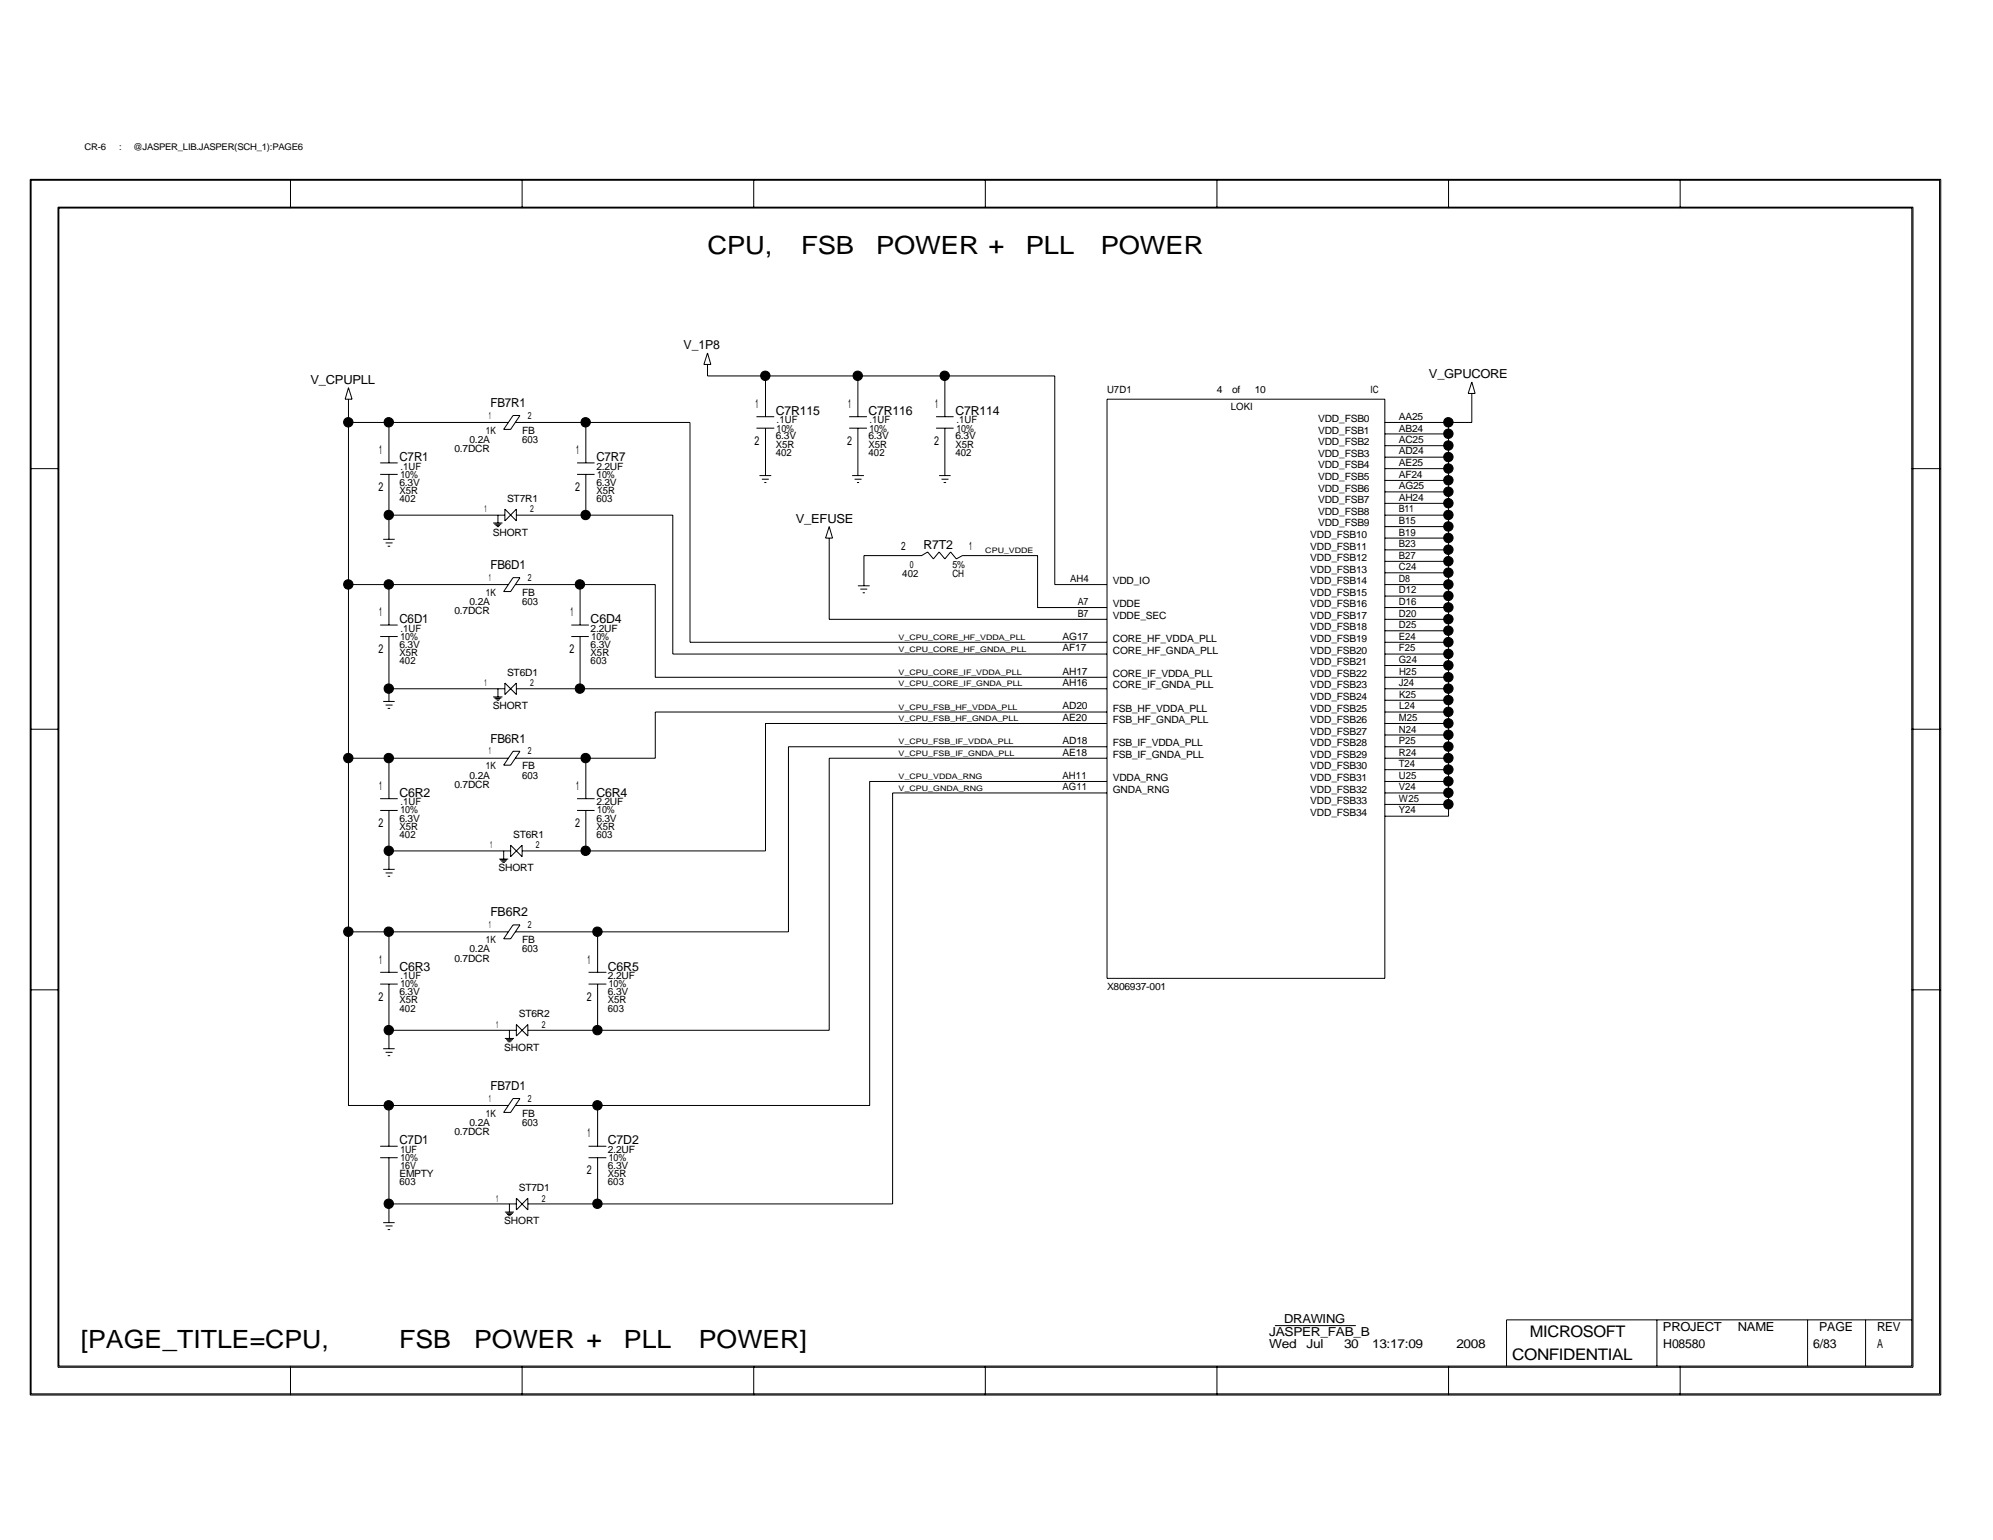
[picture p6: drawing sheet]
<svg xmlns="http://www.w3.org/2000/svg" width="279mm" height="216mm" viewBox="0 0 279 216" stroke-linecap="round" stroke-linejoin="round" font-family="sans-serif">
<g fill="none" stroke="#000" stroke-width=".14">
<path d="M4.2 25.1h267.9v170.5h-267.9zM4.4 25.3h267.5v170.1h-267.5zM8.1 29h260.1v162.7h-260.1zM8.3 29.2h259.7v162.3h-259.7zM40.7 25.1v4.1M73.2 25.1v4.1M105.7 25.1v4.1M138.1 25.1v4.1M170.6 25.1v4.1M203.1 25.1v4.1M235.5 25.1v4.1M48.9 54.4l.5 1.6h-1z"/>
<path d="M48.9 56v99h22.3M48.9 59.2h22.3M54.5 59.2v5.7M71.9 58.3h1l-1.3 1.9h-1zM72.2 59.2h24.5v30.8h58.5M82.1 59.2v5.7M99.2 51.1v1.6h48.7v29.3h7.3M99.2 49.5l.5 1.6h-1zM106 58.4h2.5M107.3 52.7v5.7M119 58.4h2.5M120.3 52.7v5.7"/>
<path d="M131.2 58.4h2.5M132.5 52.7v5.7M155.2 56h38.9v81.2h-38.9zM203.1 59.2v55.2h-9M206.3 53.6l.5 1.6h-1zM206.3 55.2v4h-12.2M4.2 65.7h4.1M53.3 66.5h2.5M53.3 64.9h2.5M53.7 75.6h1.6M54.1 76.1h.9M54.4 76.6h.3"/>
<path d="M54.5 66.5v9.1M54.5 72.2h16.3M69.1 73.3h1.3M69.3 73.5h1M69.5 73.7h.6M69.6 73.8h.4M69.8 72.2v1.1M70.8 71.4v1.6l1.6-1.6v1.6zM72.4 72.2h21.9v19.5h60.9M80.9 66.5h2.5M80.9 64.9h2.5M82.1 66.5v5.7"/>
<path d="M106 60h2.5M106.5 66.7h1.6M106.8 67.2h1M107.1 67.6h.3M107.3 60v6.7M116.2 73.8l.5 1.6h-1zM116.2 75.4v11.4h39M119 60h2.5M119.5 66.7h1.6M119.8 67.2h1M120.1 67.6h.3M120.3 60v6.7"/>
<path d="M131.2 60h2.5M131.7 66.7h1.6M132 67.2h1M132.3 67.6h.3M132.5 60v6.7M194.1 73.8h9M194.1 72.2h9M194.1 75.4h9M194.1 62.5h9M194.1 60.8h9M194.1 70.6h9M194.1 69h9"/>
<path d="M194.1 67.4h9M194.1 65.7h9M194.1 64.1h9M194.1 78.7h9M194.1 77.1h9M268 65.7h4.1M48.9 82h22.3M53.3 89.2h2.5M53.3 87.6h2.5M53.7 98.3h1.6M54.1 98.8h.9M54.4 99.3h.3"/>
<path d="M54.5 82v5.6M54.5 89.2v9.1M54.5 96.6h16.3M69.1 97.7h1.3M69.3 97.9h1M69.5 98h.6M69.6 98.2h.4M69.8 96.6v1.1M70.8 95.8v1.6l1.6-1.6v1.6zM71.9 81h1l-1.3 1.9h-1zM72.2 82h19.7v13h63.3M72.4 96.6h82.8"/>
<path d="M80.1 89.2h2.4M80.1 87.6h2.4M81.3 82v5.6M81.3 89.2v7.4M120.3 82.1h1.6M120.6 82.6h1M120.9 83.1h.3M121.1 82.1v-4.2h8.1l.8-.5 .9 1 .8-1 .8 1 .8-1 .8 1 .8-.5h10.6v7.3h9.7M155.2 99.8h-63.3v6.5h-19.7M194.1 98.2h9M194.1 82h9M194.1 96.6h9"/>
<path d="M194.1 86.8h9M194.1 80.3h9M194.1 85.2h9M194.1 83.6h9M194.1 91.7h9M194.1 93.3h9M194.1 95h9M194.1 90h9M194.1 88.4h9M194.1 99.8h9M4.2 102.2h4.1M48.9 106.3h22.3"/>
<path d="M53.3 113.6h2.5M53.3 112h2.5M54.5 106.3v5.7M54.5 113.6v8.3M54.5 119.3h17.1M70.6 119.3v1.1M71.6 118.5v1.6l1.6-1.6v1.6zM71.9 105.3h1l-1.3 2h-1zM80.9 113.6h2.5M80.9 112h2.5M82.1 106.3v5.7M82.1 113.6v5.7"/>
<path d="M155.2 106.3h-39v38.1h-42.2M155.2 101.4h-47.9v17.9h-34.1M155.2 104.7h-44.7v25.9h-38.3M155.2 109.6h-33.3v45.4h-49.7M155.2 111.2h-30.1v57.6h-51.1M194.1 106.3h9M194.1 101.4h9M194.1 103h9M194.1 104.7h9M194.1 107.9h9M194.1 109.6h9M194.1 111.2h9"/>
<path d="M194.1 112.8h9M268 102.2h4.1M4.2 138.8h4.1M48.9 130.6h22.3M53.3 138h2.5M53.3 136.3h2.5M53.7 121.9h1.6M54.1 122.4h.9M54.4 122.9h.3M54.5 130.6v5.7M54.5 138v9M70 120.4h1.2"/>
<path d="M70.1 120.6h1M70.3 120.7h.7M70.4 120.9h.4M71.9 129.7h1l-1.3 1.9h-1zM82.5 138h2.5M82.5 136.3h2.5M83.8 130.6v5.7M83.8 138v6.4M268 138.8h4.1M53.7 147h1.6M54.1 147.5h.9M54.4 148h.3"/>
<path d="M54.5 155v5.7M54.5 144.4h17.9M70.8 145.6h1.3M71 145.8h.9M71.1 145.9h.7M71.2 146h.4M71.4 144.4v1.2M71.9 154h1l-1.3 2h-1zM72.4 143.6v1.6l1.6-1.6v1.6zM83.8 155v5.7M53.3 162.3h2.5M53.3 160.7h2.5"/>
<path d="M53.7 171.4h1.6M54.1 171.9h.9M54.4 172.4h.3M54.5 162.3v9.1M54.5 168.8h17.9M70.8 169.9h1.3M71 170.1h.9M71.1 170.3h.7M71.2 170.4h.4M71.4 168.8v1.1M72.4 168v1.6l1.6-1.6v1.6zM82.5 162.3h2.5"/>
<path d="M82.5 160.7h2.5M83.8 162.3v6.5M40.7 191.5v4.1M73.2 191.5v4.1M105.7 191.5v4.1M138.1 191.5v4.1M170.6 191.5v4.1M178.7 185.8h11.4M203.1 191.5v4.1M232.3 185v6.5M235.5 191.5v4.1M253.4 185v6.5"/>
<path d="M261.5 185v6.5M268 185h-56.8v6.5"/>
<circle cx="48.8" cy="59.2" r=".66"/>
<circle cx="54.5" cy="59.2" r=".66"/>
<circle cx="82.1" cy="59.2" r=".66"/>
<circle cx="107.3" cy="52.7" r=".66"/>
<circle cx="120.2" cy="52.7" r=".66"/>
<circle cx="132.4" cy="52.7" r=".66"/>
<circle cx="203" cy="59.2" r=".66"/>
<circle cx="54.5" cy="72.2" r=".66"/>
<circle cx="82.1" cy="72.2" r=".66"/>
<circle cx="203" cy="78.7" r=".66"/>
<circle cx="203" cy="75.4" r=".66"/>
<circle cx="203" cy="68.9" r=".66"/>
<circle cx="203" cy="60.8" r=".66"/>
<circle cx="203" cy="64.1" r=".66"/>
<circle cx="203" cy="70.5" r=".66"/>
<circle cx="203" cy="65.7" r=".66"/>
<circle cx="203" cy="67.3" r=".66"/>
<circle cx="203" cy="62.5" r=".66"/>
<circle cx="203" cy="72.2" r=".66"/>
<circle cx="203" cy="77.1" r=".66"/>
<circle cx="203" cy="73.8" r=".66"/>
<circle cx="48.8" cy="81.9" r=".66"/>
<circle cx="54.5" cy="81.9" r=".66"/>
<circle cx="54.5" cy="96.5" r=".66"/>
<circle cx="81.3" cy="81.9" r=".66"/>
<circle cx="81.3" cy="96.5" r=".66"/>
<circle cx="203" cy="93.3" r=".66"/>
<circle cx="203" cy="80.3" r=".66"/>
<circle cx="203" cy="94.9" r=".66"/>
<circle cx="203" cy="90" r=".66"/>
<circle cx="203" cy="98.1" r=".66"/>
<circle cx="203" cy="88.4" r=".66"/>
<circle cx="203" cy="86.8" r=".66"/>
<circle cx="203" cy="96.5" r=".66"/>
<circle cx="203" cy="83.5" r=".66"/>
<circle cx="203" cy="99.8" r=".66"/>
<circle cx="203" cy="91.7" r=".66"/>
<circle cx="203" cy="85.2" r=".66"/>
<circle cx="203" cy="81.9" r=".66"/>
<circle cx="48.8" cy="106.3" r=".66"/>
<circle cx="54.5" cy="119.3" r=".66"/>
<circle cx="54.5" cy="106.3" r=".66"/>
<circle cx="82.1" cy="106.3" r=".66"/>
<circle cx="82.1" cy="119.3" r=".66"/>
<circle cx="203" cy="106.3" r=".66"/>
<circle cx="203" cy="101.4" r=".66"/>
<circle cx="203" cy="107.9" r=".66"/>
<circle cx="203" cy="112.8" r=".66"/>
<circle cx="203" cy="109.5" r=".66"/>
<circle cx="203" cy="104.7" r=".66"/>
<circle cx="203" cy="103" r=".66"/>
<circle cx="203" cy="111.1" r=".66"/>
<circle cx="48.8" cy="130.6" r=".66"/>
<circle cx="54.5" cy="130.6" r=".66"/>
<circle cx="83.8" cy="130.6" r=".66"/>
<circle cx="54.5" cy="155" r=".66"/>
<circle cx="54.5" cy="144.4" r=".66"/>
<circle cx="83.8" cy="155" r=".66"/>
<circle cx="83.8" cy="144.4" r=".66"/>
<circle cx="54.5" cy="168.8" r=".66"/>
<circle cx="83.8" cy="168.8" r=".66"/>
</g>
<g fill="#000">
<circle cx="48.8" cy="59.2" r=".66"/>
<circle cx="54.5" cy="59.2" r=".66"/>
<circle cx="82.1" cy="59.2" r=".66"/>
<circle cx="107.3" cy="52.7" r=".66"/>
<circle cx="120.2" cy="52.7" r=".66"/>
<circle cx="132.4" cy="52.7" r=".66"/>
<circle cx="203" cy="59.2" r=".66"/>
<circle cx="54.5" cy="72.2" r=".66"/>
<circle cx="82.1" cy="72.2" r=".66"/>
<circle cx="203" cy="78.7" r=".66"/>
<circle cx="203" cy="75.4" r=".66"/>
<circle cx="203" cy="68.9" r=".66"/>
<circle cx="203" cy="60.8" r=".66"/>
<circle cx="203" cy="64.1" r=".66"/>
<circle cx="203" cy="70.5" r=".66"/>
<circle cx="203" cy="65.7" r=".66"/>
<circle cx="203" cy="67.3" r=".66"/>
<circle cx="203" cy="62.5" r=".66"/>
<circle cx="203" cy="72.2" r=".66"/>
<circle cx="203" cy="77.1" r=".66"/>
<circle cx="203" cy="73.8" r=".66"/>
<circle cx="48.8" cy="81.9" r=".66"/>
<circle cx="54.5" cy="81.9" r=".66"/>
<circle cx="54.5" cy="96.5" r=".66"/>
<circle cx="81.3" cy="81.9" r=".66"/>
<circle cx="81.3" cy="96.5" r=".66"/>
<circle cx="203" cy="93.3" r=".66"/>
<circle cx="203" cy="80.3" r=".66"/>
<circle cx="203" cy="94.9" r=".66"/>
<circle cx="203" cy="90" r=".66"/>
<circle cx="203" cy="98.1" r=".66"/>
<circle cx="203" cy="88.4" r=".66"/>
<circle cx="203" cy="86.8" r=".66"/>
<circle cx="203" cy="96.5" r=".66"/>
<circle cx="203" cy="83.5" r=".66"/>
<circle cx="203" cy="99.8" r=".66"/>
<circle cx="203" cy="91.7" r=".66"/>
<circle cx="203" cy="85.2" r=".66"/>
<circle cx="203" cy="81.9" r=".66"/>
<circle cx="48.8" cy="106.3" r=".66"/>
<circle cx="54.5" cy="119.3" r=".66"/>
<circle cx="54.5" cy="106.3" r=".66"/>
<circle cx="82.1" cy="106.3" r=".66"/>
<circle cx="82.1" cy="119.3" r=".66"/>
<circle cx="203" cy="106.3" r=".66"/>
<circle cx="203" cy="101.4" r=".66"/>
<circle cx="203" cy="107.9" r=".66"/>
<circle cx="203" cy="112.8" r=".66"/>
<circle cx="203" cy="109.5" r=".66"/>
<circle cx="203" cy="104.7" r=".66"/>
<circle cx="203" cy="103" r=".66"/>
<circle cx="203" cy="111.1" r=".66"/>
<circle cx="48.8" cy="130.6" r=".66"/>
<circle cx="54.5" cy="130.6" r=".66"/>
<circle cx="83.8" cy="130.6" r=".66"/>
<circle cx="54.5" cy="155" r=".66"/>
<circle cx="54.5" cy="144.4" r=".66"/>
<circle cx="83.8" cy="155" r=".66"/>
<circle cx="83.8" cy="144.4" r=".66"/>
<circle cx="54.5" cy="168.8" r=".66"/>
<circle cx="83.8" cy="168.8" r=".66"/>
</g>
<g font-size="3.5">
<text x="99.2" y="35.6">CPU,</text>
<text x="112.3" y="35.6">FSB</text>
<text x="122.8" y="35.6">POWER +</text>
<text x="143.8" y="35.6">PLL</text>
<text x="154.3" y="35.6">POWER</text>
<text x="11.3" y="189">[PAGE_TITLE=CPU,</text>
<text x="56" y="189">FSB</text>
<text x="66.5" y="189">POWER +</text>
<text x="87.5" y="189">PLL</text>
<text x="98" y="189">POWER]</text>
</g>
<g font-size="2.2">
<text x="212" y="190.7">CONFIDENTIAL</text>
<text x="214.5" y="187.4">MICROSOFT</text>
</g>
<g font-size="1.7">
<text x="43.5" y="53.8">V_CPUPLL</text>
<text x="95.8" y="49">V_1P8</text>
<text x="200.3" y="53">V_GPUCORE</text>
<text x="68.7" y="57">FB7R1</text>
<text x="105.9" y="57.2">1</text>
<text x="108.8" y="58.2">C7R115</text>
<text x="118.9" y="57.2">1</text>
<text x="121.8" y="58.2">C7R116</text>
<text x="131.1" y="57.2">1</text>
<text x="133.9" y="58.2">C7R114</text>
<text x="53.2" y="63.7">1</text>
<text x="56" y="64.6">C7R1</text>
<text x="80.8" y="63.7">1</text>
<text x="83.6" y="64.6">C7R7</text>
<text x="105.8" y="62.4">2</text>
<text x="118.8" y="62.4">2</text>
<text x="131" y="62.4">2</text>
<text x="53" y="68.9">2</text>
<text x="80.6" y="68.9">2</text>
<text x="111.5" y="73.3">V_EFUSE</text>
<text x="129.5" y="77">R7T2</text>
<text x="68.7" y="79.8">FB6D1</text>
<text x="53.2" y="86.4">1</text>
<text x="56" y="87.4">C6D1</text>
<text x="80" y="86.4">1</text>
<text x="82.8" y="87.4">C6D4</text>
<text x="53" y="91.6">2</text>
<text x="79.8" y="91.6">2</text>
<text x="68.7" y="104.1">FB6R1</text>
<text x="53.2" y="110.7">1</text>
<text x="56" y="111.7">C6R2</text>
<text x="80.8" y="110.7">1</text>
<text x="83.6" y="111.7">C6R4</text>
<text x="53" y="116">2</text>
<text x="80.6" y="116">2</text>
<text x="68.7" y="128.4">FB6R2</text>
<text x="53.2" y="135.1">1</text>
<text x="56" y="136.1">C6R3</text>
<text x="82.4" y="135.1">1</text>
<text x="85.2" y="136.1">C6R5</text>
<text x="53" y="140.3">2</text>
<text x="82.3" y="140.3">2</text>
<text x="68.7" y="152.8">FB7D1</text>
<text x="56" y="160.4">C7D1</text>
<text x="82.4" y="159.5">1</text>
<text x="85.2" y="160.4">C7D2</text>
<text x="82.3" y="164.6">2</text>
<text x="180" y="185.4">DRAWING</text>
<text x="177.9" y="189">Wed</text>
<text x="177.9" y="187.4">JASPER_FAB_B</text>
<text x="183.2" y="189">Jul</text>
<text x="188.4" y="189">30</text>
<text x="192.4" y="189">13:17:09</text>
<text x="204.2" y="189">2008</text>
<text x="233.1" y="186.6">PROJECT</text>
<text x="233.2" y="189">H08580</text>
<text x="243.6" y="186.6">NAME</text>
<text x="254.2" y="189">6/83</text>
<text x="255" y="186.6">PAGE</text>
<text x="263.1" y="189">A</text>
<text x="263.1" y="186.6">REV</text>
</g>
<g font-size="1.6">
<text x="126.3" y="77">2</text>
<text x="135.8" y="77">1</text>
</g>
<g font-size="1.4">
<text x="68.5" y="58.7">1</text>
<text x="74" y="58.7">2</text>
<text x="108.9" y="59.4">.1UF</text>
<text x="121.9" y="59.4">.1UF</text>
<text x="134.1" y="59.4">.1UF</text>
<text x="155.2" y="55.1">U7D1</text>
<text x="170.6" y="55.1">4</text>
<text x="172.6" y="57.5">LOKI</text>
<text x="172.7" y="55.1">of</text>
<text x="175.9" y="55.1">10</text>
<text x="184.8" y="59.2">VDD_FSB0</text>
<text x="192.2" y="55.1">IC</text>
<text x="196.1" y="58.8">AA25</text>
<text x="56.1" y="65.8">.1UF</text>
<text x="63.7" y="63.4">0.7DCR</text>
<text x="65.8" y="62.1">0.2A</text>
<text x="68.1" y="60.8">1K</text>
<text x="73.2" y="60.8">FB</text>
<text x="73.2" y="62.1">603</text>
<text x="83.6" y="65.8">2.2UF</text>
<text x="108.8" y="61.6">6.3V</text>
<text x="108.8" y="63.9">402</text>
<text x="108.8" y="62.7">X5R</text>
<text x="108.9" y="60.5">10%</text>
<text x="121.8" y="61.6">6.3V</text>
<text x="121.8" y="62.7">X5R</text>
<text x="121.8" y="63.9">402</text>
<text x="121.9" y="60.5">10%</text>
<text x="133.9" y="61.6">6.3V</text>
<text x="133.9" y="63.9">402</text>
<text x="133.9" y="62.7">X5R</text>
<text x="134.1" y="60.5">10%</text>
<text x="184.8" y="60.8">VDD_FSB1</text>
<text x="184.8" y="62.4">VDD_FSB2</text>
<text x="184.8" y="64.1">VDD_FSB3</text>
<text x="184.8" y="65.7">VDD_FSB4</text>
<text x="196.1" y="60.5">AB24</text>
<text x="196.1" y="62.1">AC25</text>
<text x="196.1" y="63.7">AD24</text>
<text x="196.1" y="65.4">AE25</text>
<text x="56" y="69.3">X5R</text>
<text x="56" y="68.1">6.3V</text>
<text x="56" y="70.4">402</text>
<text x="56.1" y="67">10%</text>
<text x="67.9" y="71.8">1</text>
<text x="71.1" y="70.4">ST7R1</text>
<text x="74.3" y="71.8">2</text>
<text x="83.6" y="68.1">6.3V</text>
<text x="83.6" y="69.3">X5R</text>
<text x="83.6" y="70.4">603</text>
<text x="83.7" y="67">10%</text>
<text x="184.8" y="67.3">VDD_FSB5</text>
<text x="184.8" y="68.9">VDD_FSB6</text>
<text x="184.8" y="70.5">VDD_FSB7</text>
<text x="196.1" y="67">AF24</text>
<text x="196.1" y="68.6">AG25</text>
<text x="196.1" y="70.2">AH24</text>
<text x="196.1" y="71.8">B11</text>
<text x="69.1" y="75.1">SHORT</text>
<text x="183.7" y="75.4">VDD_FSB10</text>
<text x="183.7" y="77">VDD_FSB11</text>
<text x="184.8" y="72.2">VDD_FSB8</text>
<text x="184.8" y="73.8">VDD_FSB9</text>
<text x="196.1" y="75.1">B19</text>
<text x="196.1" y="76.7">B23</text>
<text x="196.1" y="73.4">B15</text>
<text x="68.1" y="83.5">1K</text>
<text x="68.5" y="81.4">1</text>
<text x="73.2" y="83.5">FB</text>
<text x="74" y="81.4">2</text>
<text x="126.5" y="80.9">402</text>
<text x="127.6" y="79.6">0</text>
<text x="133.5" y="79.6">5%</text>
<text x="133.5" y="80.9">CH</text>
<text x="150" y="81.6">AH4</text>
<text x="156" y="81.9">VDD_IO</text>
<text x="183.7" y="78.7">VDD_FSB12</text>
<text x="183.7" y="81.9">VDD_FSB14</text>
<text x="183.7" y="83.5">VDD_FSB15</text>
<text x="183.7" y="80.3">VDD_FSB13</text>
<text x="196.1" y="78.3">B27</text>
<text x="196.1" y="80">C24</text>
<text x="196.1" y="81.6">D8</text>
<text x="196.1" y="83.2">D12</text>
<text x="56.1" y="89.7">10%</text>
<text x="56.1" y="88.6">.1UF</text>
<text x="63.7" y="86.1">0.7DCR</text>
<text x="65.8" y="84.8">0.2A</text>
<text x="73.2" y="84.8">603</text>
<text x="82.8" y="88.6">2.2UF</text>
<text x="82.9" y="89.7">10%</text>
<text x="149" y="89.7">AG17</text>
<text x="151.1" y="84.8">A7</text>
<text x="151.1" y="86.4">B7</text>
<text x="156" y="85.1">VDDE</text>
<text x="156" y="86.8">VDDE_SEC</text>
<text x="183.7" y="88.4">VDD_FSB18</text>
<text x="183.7" y="85.1">VDD_FSB16</text>
<text x="183.7" y="86.8">VDD_FSB17</text>
<text x="196.1" y="84.8">D16</text>
<text x="196.1" y="86.4">D20</text>
<text x="196.1" y="88.1">D25</text>
<text x="196.1" y="89.7">E24</text>
<text x="56" y="90.8">6.3V</text>
<text x="56" y="91.9">X5R</text>
<text x="56" y="93.1">402</text>
<text x="71.1" y="94.7">ST6D1</text>
<text x="82.8" y="91.9">X5R</text>
<text x="82.8" y="90.8">6.3V</text>
<text x="82.8" y="93.1">603</text>
<text x="149" y="91.3">AF17</text>
<text x="149" y="94.6">AH17</text>
<text x="156" y="90">CORE_HF_VDDA_PLL</text>
<text x="156" y="91.7">CORE_HF_GNDA_PLL</text>
<text x="156" y="94.9">CORE_IF_VDDA_PLL</text>
<text x="183.7" y="90">VDD_FSB19</text>
<text x="183.7" y="91.7">VDD_FSB20</text>
<text x="183.7" y="93.3">VDD_FSB21</text>
<text x="183.7" y="94.9">VDD_FSB22</text>
<text x="196.1" y="91.3">F25</text>
<text x="196.1" y="92.9">G24</text>
<text x="196.1" y="94.6">H25</text>
<text x="67.9" y="96.2">1</text>
<text x="69.1" y="99.4">SHORT</text>
<text x="74.3" y="96.2">2</text>
<text x="149" y="96.2">AH16</text>
<text x="149" y="101">AE20</text>
<text x="149" y="99.4">AD20</text>
<text x="156" y="96.5">CORE_IF_GNDA_PLL</text>
<text x="156" y="99.8">FSB_HF_VDDA_PLL</text>
<text x="156" y="101.4">FSB_HF_GNDA_PLL</text>
<text x="183.7" y="96.5">VDD_FSB23</text>
<text x="183.7" y="98.1">VDD_FSB24</text>
<text x="183.7" y="99.8">VDD_FSB25</text>
<text x="183.7" y="101.4">VDD_FSB26</text>
<text x="196.1" y="96.2">J24</text>
<text x="196.1" y="101">M25</text>
<text x="196.1" y="97.8">K25</text>
<text x="196.1" y="99.4">L24</text>
<text x="68.1" y="107.9">1K</text>
<text x="68.5" y="105.7">1</text>
<text x="73.2" y="107.9">FB</text>
<text x="74" y="105.7">2</text>
<text x="149" y="105.9">AE18</text>
<text x="149" y="104.3">AD18</text>
<text x="156" y="104.6">FSB_IF_VDDA_PLL</text>
<text x="156" y="106.3">FSB_IF_GNDA_PLL</text>
<text x="183.7" y="103">VDD_FSB27</text>
<text x="183.7" y="104.6">VDD_FSB28</text>
<text x="183.7" y="106.3">VDD_FSB29</text>
<text x="183.7" y="107.9">VDD_FSB30</text>
<text x="196.1" y="102.7">N24</text>
<text x="196.1" y="104.3">P25</text>
<text x="196.1" y="105.9">R24</text>
<text x="196.1" y="107.6">T24</text>
<text x="56.1" y="112.9">.1UF</text>
<text x="63.7" y="110.5">0.7DCR</text>
<text x="65.8" y="109.2">0.2A</text>
<text x="73.2" y="109.2">603</text>
<text x="83.6" y="112.9">2.2UF</text>
<text x="149" y="109.2">AH11</text>
<text x="149" y="110.8">AG11</text>
<text x="156" y="109.5">VDDA_RNG</text>
<text x="156" y="111.1">GNDA_RNG</text>
<text x="183.7" y="109.5">VDD_FSB31</text>
<text x="183.7" y="111.1">VDD_FSB32</text>
<text x="183.7" y="112.7">VDD_FSB33</text>
<text x="196.1" y="109.2">U25</text>
<text x="196.1" y="110.8">V24</text>
<text x="196.1" y="112.4">W25</text>
<text x="56" y="117.5">402</text>
<text x="56" y="115.2">6.3V</text>
<text x="56" y="116.3">X5R</text>
<text x="56.1" y="114">10%</text>
<text x="68.7" y="118.9">1</text>
<text x="71.9" y="117.5">ST6R1</text>
<text x="75.1" y="118.9">2</text>
<text x="83.6" y="115.2">6.3V</text>
<text x="83.6" y="117.5">603</text>
<text x="83.6" y="116.3">X5R</text>
<text x="83.7" y="114">10%</text>
<text x="183.7" y="114.4">VDD_FSB34</text>
<text x="196.1" y="114">Y24</text>
<text x="69.9" y="122.2">SHORT</text>
<text x="68.5" y="130.1">1</text>
<text x="74" y="130.1">2</text>
<text x="56.1" y="137.2">.1UF</text>
<text x="63.7" y="134.8">0.7DCR</text>
<text x="65.8" y="133.5">0.2A</text>
<text x="68.1" y="132.2">1K</text>
<text x="73.2" y="133.5">603</text>
<text x="73.2" y="132.2">FB</text>
<text x="85.2" y="137.2">2.2UF</text>
<text x="56" y="141.8">402</text>
<text x="56" y="140.7">X5R</text>
<text x="56" y="139.5">6.3V</text>
<text x="56.1" y="138.4">10%</text>
<text x="72.7" y="142.6">ST6R2</text>
<text x="85.2" y="139.5">6.3V</text>
<text x="85.2" y="141.8">603</text>
<text x="85.2" y="140.7">X5R</text>
<text x="85.3" y="138.4">10%</text>
<text x="155.2" y="138.7">X806937-001</text>
<text x="69.6" y="144.1">1</text>
<text x="70.7" y="147.3">SHORT</text>
<text x="75.9" y="144.1">2</text>
<text x="68.5" y="154.5">1</text>
<text x="74" y="154.5">2</text>
<text x="56.1" y="161.6">1UF</text>
<text x="63.7" y="159.2">0.7DCR</text>
<text x="65.8" y="157.9">0.2A</text>
<text x="68.1" y="156.6">1K</text>
<text x="73.2" y="157.9">603</text>
<text x="73.2" y="156.6">FB</text>
<text x="85.2" y="161.6">2.2UF</text>
<text x="56" y="166.2">603</text>
<text x="56" y="165">EMPTY</text>
<text x="56.1" y="162.7">10%</text>
<text x="56.1" y="163.9">16V</text>
<text x="72.7" y="167">ST7D1</text>
<text x="85.2" y="166.2">603</text>
<text x="85.2" y="165">X5R</text>
<text x="85.2" y="163.9">6.3V</text>
<text x="85.3" y="162.7">10%</text>
<text x="69.6" y="168.4">1</text>
<text x="70.7" y="171.7">SHORT</text>
<text x="75.9" y="168.4">2</text>
</g>
<g font-size="1.3">
<text x="11.9" y="21">CR-6</text>
<text x="16.7" y="21">:</text>
<text x="18.7" y="21">@JASPER_LIB.JASPER(SCH_1):PAGE6</text>
</g>
<g font-size="1.1">
<text x="138.1" y="77.6">CPU_VDDE</text>
<text x="126" y="89.7">V_CPU_CORE_HF_VDDA_PLL</text>
<text x="126" y="94.6">V_CPU_CORE_IF_VDDA_PLL</text>
<text x="126" y="91.4">V_CPU_CORE_HF_GNDA_PLL</text>
<text x="126" y="99.5">V_CPU_FSB_HF_VDDA_PLL</text>
<text x="126" y="96.2">V_CPU_CORE_IF_GNDA_PLL</text>
<text x="126" y="101.1">V_CPU_FSB_HF_GNDA_PLL</text>
<text x="126" y="106">V_CPU_FSB_IF_GNDA_PLL</text>
<text x="126" y="104.4">V_CPU_FSB_IF_VDDA_PLL</text>
<text x="126" y="110.8">V_CPU_GNDA_RNG</text>
<text x="126" y="109.2">V_CPU_VDDA_RNG</text>
</g>
</svg>
